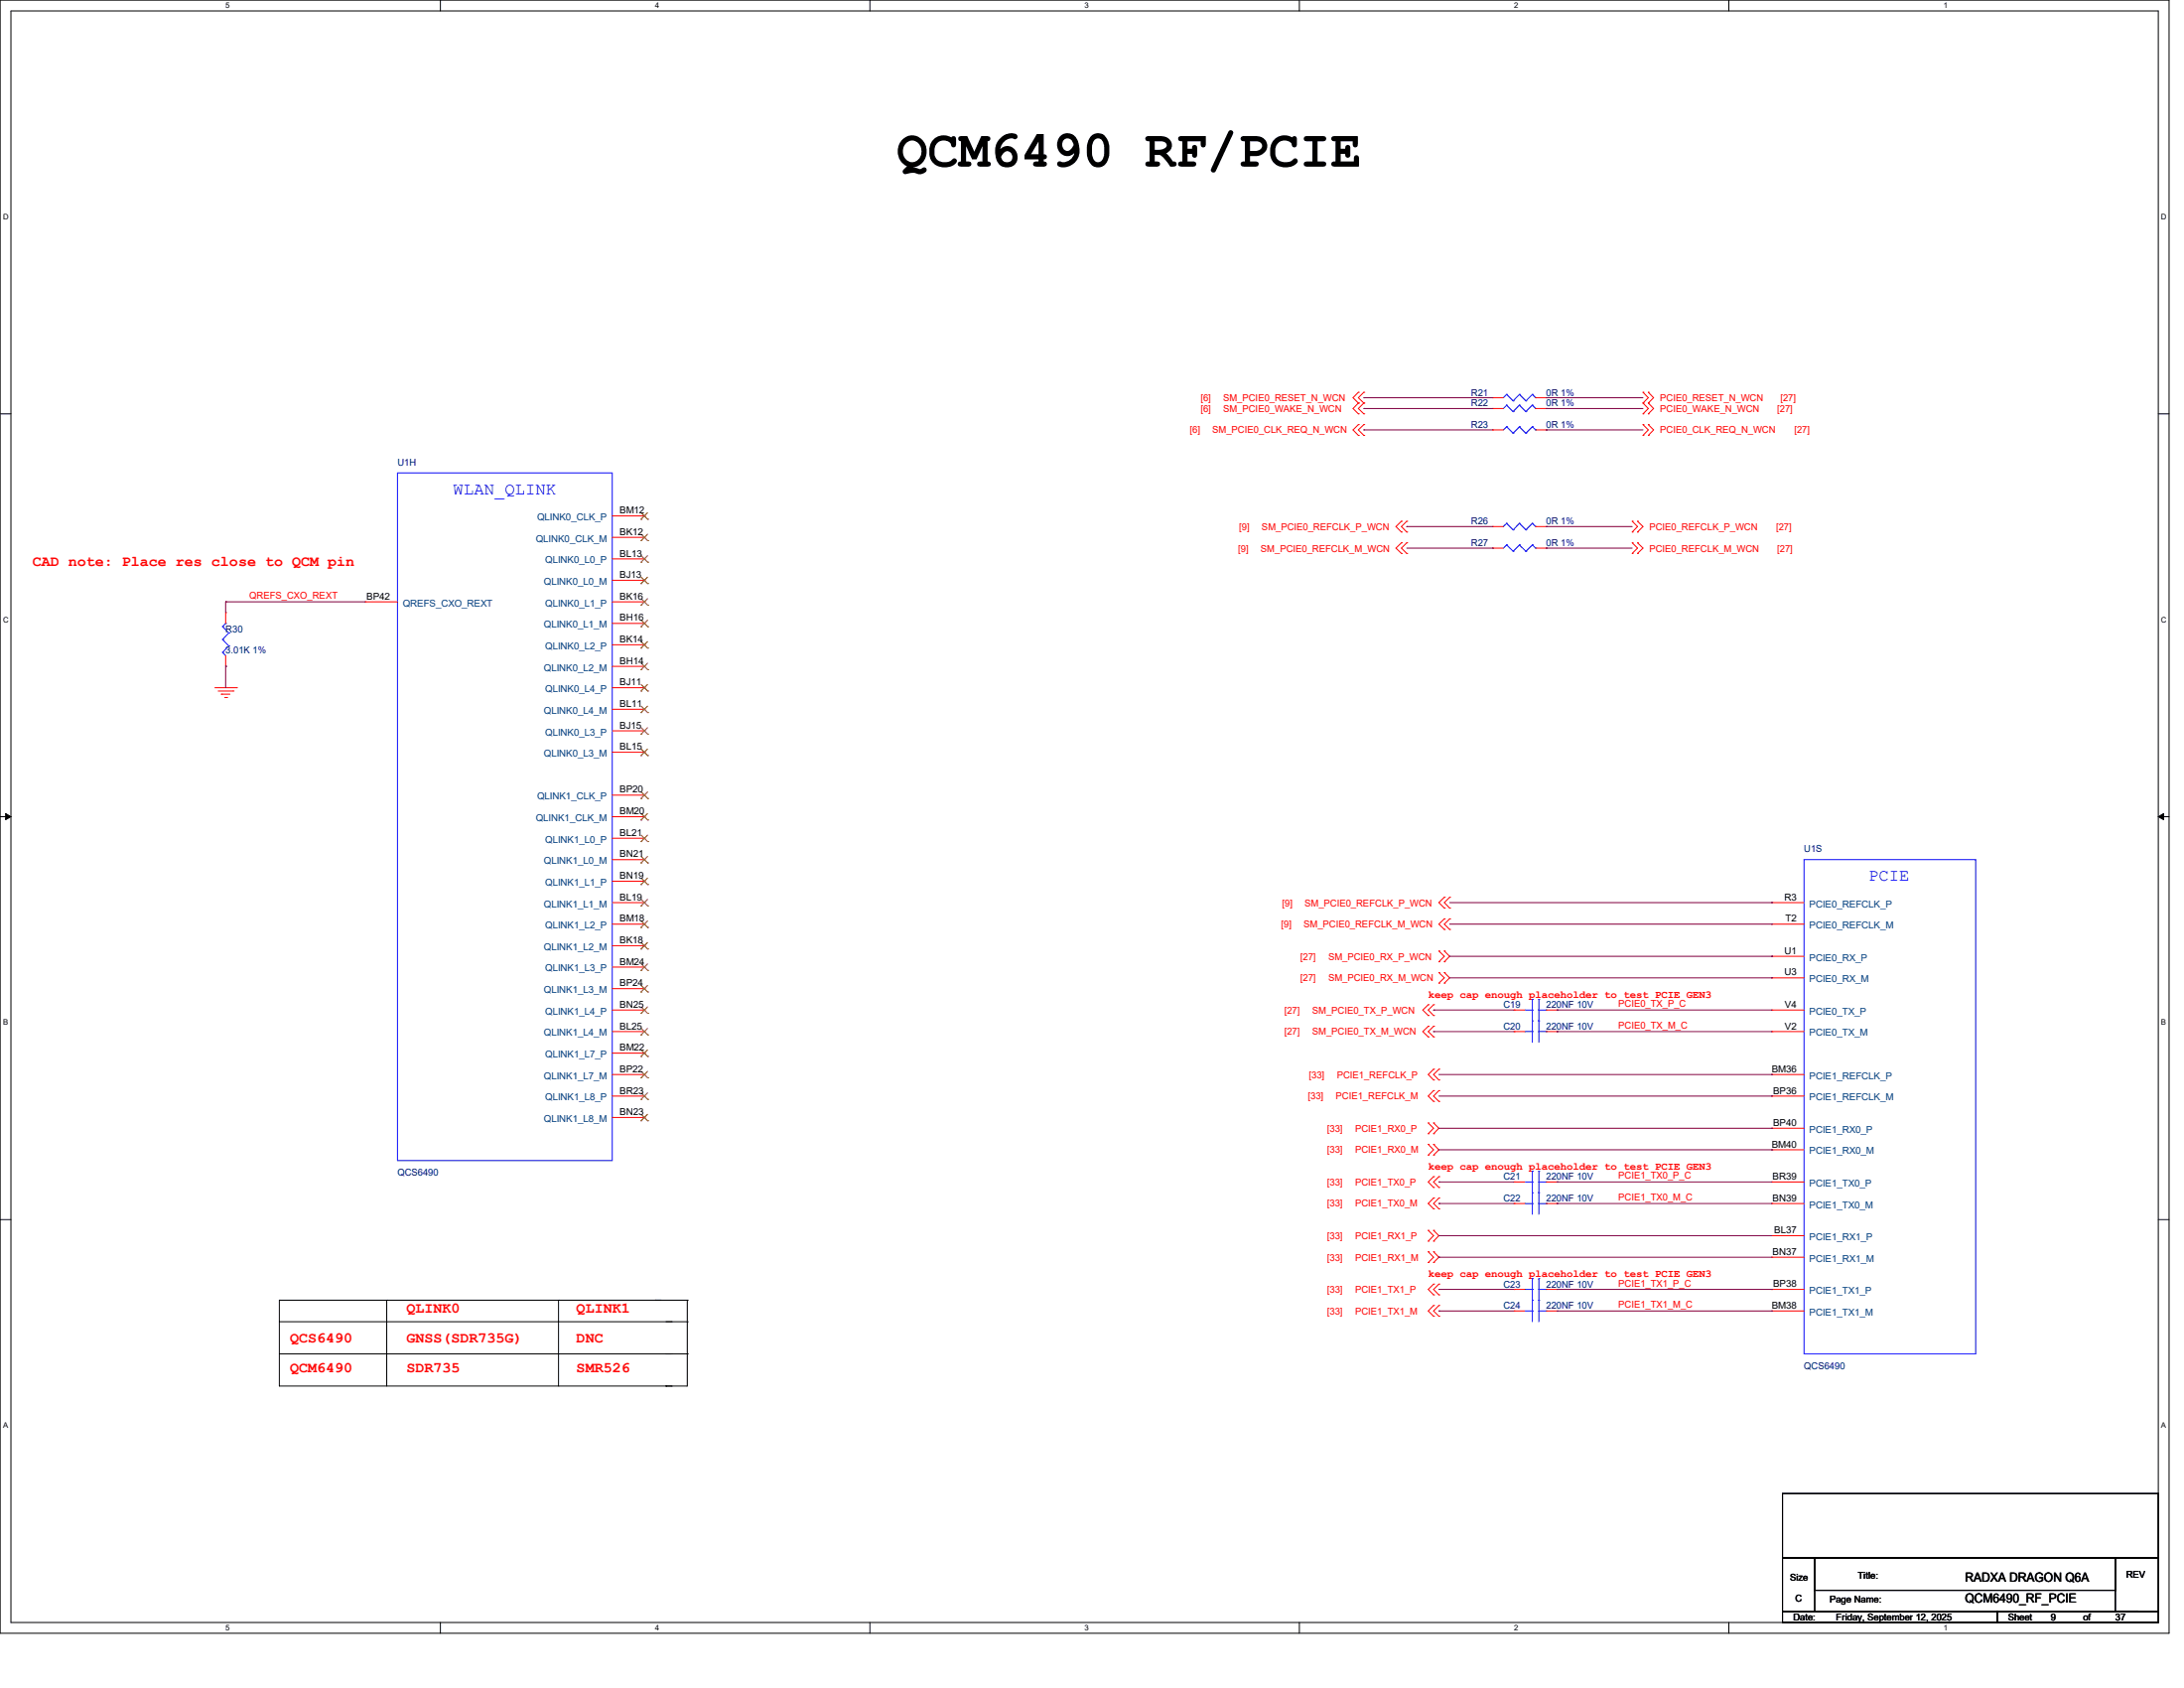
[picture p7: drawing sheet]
<svg xmlns="http://www.w3.org/2000/svg" width="558mm" height="431mm" viewBox="0 0 558 431" stroke-linecap="round" stroke-linejoin="round" font-family="sans-serif">
<g fill="none" stroke="#000" stroke-width=".25">
<path d="M0 0h554.2v417h-554.2zM2.8 2.8h548.6v411.5h-548.6zM112.5 0v2.8M222.2 0v2.8M332 0v2.8M441.7 0v2.8M0 105.7h2.8M551.4 105.7h2.8M0 208.5h2.8M1.4 207.7l1.4 .8-1.4 .8zM551.4 208.5l1.4-.8v1.6zM551.4 208.5h2.8"/>
<path d="M0 311.4h2.8M551.4 311.4h2.8M71.4 332h.1M71.4 332v21.9h104.2v-21.9M71.4 337.5h104.2M71.4 332h104.2M98.8 332h.1M98.8 332v21.9M142.7 332h.1M142.7 332v21.9M167.4 332h.1M168.7 332h.1"/>
<path d="M171.5 337.5h.1M175.6 332h.1M175.6 337.5h.1M71.4 345.7h104.2M170.1 353.9h.1M171.5 345.7h.1M171.5 353.9h.1M175.6 345.7h.1M455.4 381.3h96v16.5h-96zM455.4 397.8h8.2v13.7h-8.2zM463.6 397.8h76.9v8.3h-76.9zM540.5 397.8h10.9v13.7h-10.9z"/>
<path d="M112.5 414.3v2.7M222.2 414.3v2.7M332 414.3v2.7M441.7 414.3v2.7M455.4 411.5h54.9v2.8h-54.9zM463.6 411.5h82.3M510.3 411.5h41.1v2.8h-41.1zM545.9 411.5h.1"/>
</g>
<path d="M1.4 207.7l1.4 .8-1.4 .8zM551.4 208.5l1.4-.8v1.6z" fill="#000"/>
<g fill="none" stroke="#f00" stroke-width=".25">
<path d="M347 100.2h.1M347 102.9h.1M347 105.7h.1M347 108.4h.1M347 111.2h.1M347 100.2l-1.3 1.4 1.3 1.3M347 102.9l-1.3 1.4 1.3 1.4M347 108.4l-1.3 1.4 1.3 1.4M348.4 100.2h.1M348.4 102.9h.1M348.4 105.7h.1M348.4 108.4h.1"/>
<path d="M348.4 111.2h.1M348.4 100.2l-1.4 1.4 1.4 1.3M348.4 102.9l-1.4 1.4 1.4 1.4M348.4 108.4l-1.4 1.4 1.4 1.4M381.3 109.8h.1M381.3 101.6h.1M381.3 104.3h.1M381.3 109.8h2.8M381.3 101.6h2.8M381.3 104.3h2.8M392.3 109.8h2.8M392.3 101.6h2.8"/>
<path d="M392.3 104.3h2.8M395.1 109.8h.1M395.1 101.6h.1M395.1 104.3h.1M419.8 100.2h.1M419.8 102.9h.1M419.8 105.7h.1M419.8 108.4h.1M419.8 111.2h.1M419.8 100.2l1.3 1.4-1.3 1.3M419.8 102.9l1.3 1.4-1.3 1.4M419.8 108.4l1.3 1.4-1.3 1.4"/>
<path d="M421.1 100.2h.1M421.1 102.9h.1M421.1 105.7h.1M421.1 108.4h.1M421.1 111.2h.1M421.1 100.2l1.4 1.4-1.4 1.3M421.1 102.9l1.4 1.4-1.4 1.4M421.1 108.4l1.4 1.4-1.4 1.4M156.4 137.2h8.2M156.4 131.7h8.2M164.6 137.2h.1M164.6 131.7h.1"/>
<path d="M358.1 133.1h.1M358.1 135.8h.1M358.1 138.6h.1M358.1 133.1l-1.4 1.3 1.4 1.4M358.1 138.6l-1.4 1.4 1.4 1.3M359.4 133.1h.1M359.4 135.8h.1M359.4 138.6h.1M359.4 133.1l-1.3 1.3 1.3 1.4M359.4 138.6l-1.3 1.4 1.3 1.3M381.3 134.4h.1M381.3 140h.1"/>
<path d="M381.3 134.4h2.8M381.3 140h2.8M392.3 134.4h2.8M392.3 140h2.8M395.1 134.4h.1M395.1 140h.1M417 133.1h.1M417 135.8h.1M417 138.6h.1M417 133.1l1.4 1.3-1.4 1.4M417 138.6l1.4 1.4-1.4 1.3M418.4 133.1h.1"/>
<path d="M418.4 135.8h.1M418.4 138.6h.1M418.4 133.1l1.4 1.3-1.4 1.4M418.4 138.6l1.4 1.4-1.4 1.3M57.7 156.4h.1M57.7 156.4v2.8M93.3 153.7h.1M93.3 153.7h8.3M156.4 153.7h8.2M156.4 142.7h8.2M156.4 159.2h8.2M156.4 148.2h8.2"/>
<path d="M164.6 153.7h.1M164.6 142.7h.1M164.6 159.2h.1M164.6 148.2h.1M358.1 141.3h.1M359.4 141.3h.1M417 141.3h.1M418.4 141.3h.1M54.9 175.6h5.5M55.8 176.4h3.8M56.6 177.2h.1M56.6 177.2h2.2"/>
<path d="M57.4 178.1h.5M57.7 170.1h.1M57.7 167.4v2.7M57.9 178.1h.1M59.6 176.4h.1M60.4 175.6h.1M156.4 175.6h8.2M156.4 170.1h8.2M156.4 164.6h8.2M164.6 170.1h.1M164.6 175.6h.1M164.6 164.6h.1"/>
<path d="M156.4 181.1h8.2M156.4 186.6h8.2M156.4 192.1h8.2M164.6 181.1h.1M164.6 186.6h.1M164.6 192.1h.1M156.4 203h8.2M156.4 214h8.2M156.4 219.5h8.2M156.4 208.5h8.2M164.6 203h.1M164.6 214h.1"/>
<path d="M164.6 219.5h.1M164.6 208.5h.1M156.4 236h8.2M156.4 230.5h8.2M156.4 225h8.2M164.6 225h.1M164.6 230.5h.1M164.6 236h.1M369 229.1h.1M369 231.9h.1M369 234.6h.1M369 237.3h.1"/>
<path d="M369 229.1l-1.4 1.4 1.4 1.4M369 234.6l-1.4 1.4 1.4 1.3M370.4 229.1h.1M370.4 231.9h.1M370.4 234.6h.1M370.4 237.3h.1M370.4 229.1l-1.4 1.4 1.4 1.4M370.4 234.6l-1.4 1.4 1.4 1.3M452.7 236h.1M452.7 230.5h.1M452.7 236h8.2M452.7 230.5h8.2"/>
<path d="M156.4 257.9h8.2M156.4 241.5h8.2M156.4 246.9h8.2M156.4 252.4h8.2M164.6 241.5h.1M164.6 257.9h.1M164.6 246.9h.1M164.6 252.4h.1M364.9 256.5h.1M364.9 259.3h.1M364.9 256.5l-1.4 1.4 1.4 1.4M366.3 256.5h.1"/>
<path d="M366.3 259.3h.1M366.3 256.5l-1.4 1.4 1.4 1.4M367.6 245.6h.1M367.6 242.8h.1M367.6 251h.1M367.6 248.3h.1M367.6 242.8l1.4 1.4-1.4 1.4M367.6 248.3l1.4 1.4-1.4 1.3M369 242.8h.1M369 245.6h.1M369 248.3h.1M369 251h.1"/>
<path d="M369 242.8l1.4 1.4-1.4 1.4M369 248.3l1.4 1.4-1.4 1.3M386.8 257.9h.1M386.8 257.9h2.8M395.1 257.9h2.7M397.8 257.9h.1M452.7 249.7h.1M452.7 244.2h.1M452.7 257.9h.1M452.7 257.9h8.2M452.7 249.7h8.2M452.7 244.2h8.2"/>
<path d="M156.4 263.4h8.2M156.4 274.4h8.2M156.4 279.9h8.2M156.4 268.9h8.2M164.6 263.4h.1M164.6 268.9h.1M164.6 274.4h.1M164.6 279.9h.1M364.9 262h.1M364.9 264.8h.1M364.9 262l-1.4 1.4 1.4 1.4M366.3 273h.1"/>
<path d="M366.3 275.8h.1M366.3 278.5h.1M366.3 262h.1M366.3 264.8h.1M366.3 273l-1.4 1.4 1.4 1.4M366.3 278.5l-1.4 1.4 1.4 1.3M366.3 262l-1.4 1.4 1.4 1.4M367.6 273h.1M367.6 275.8h.1M367.6 278.5h.1M367.6 273l-1.3 1.4 1.3 1.4M367.6 278.5l-1.3 1.4 1.3 1.3"/>
<path d="M386.8 263.4h.1M386.8 263.4h2.8M395.1 263.4h2.7M397.8 263.4h.1M452.7 263.4h.1M452.7 274.4h.1M452.7 279.9h.1M452.7 263.4h8.2M452.7 274.4h8.2M452.7 279.9h8.2M156.4 285.3h8.2M164.6 285.3h.1"/>
<path d="M364.9 289.5h.1M364.9 286.7h.1M364.9 294.9h.1M364.9 292.2h.1M364.9 286.7l1.4 1.4-1.4 1.4M364.9 292.2l1.4 1.4-1.4 1.3M366.3 281.2h.1M366.3 286.7h.1M366.3 289.5h.1M366.3 292.2h.1M366.3 294.9h.1M366.3 286.7l1.3 1.4-1.3 1.4"/>
<path d="M366.3 292.2l1.3 1.4-1.3 1.3M367.6 281.2h.1M452.7 293.6h.1M452.7 288.1h.1M452.7 293.6h8.2M452.7 288.1h8.2M364.9 316.9h.1M364.9 314.2h.1M364.9 319.6h.1M364.9 314.2l1.4 1.3-1.4 1.4M364.9 319.6l1.4 1.4-1.4 1.4M366.3 300.4h.1"/>
<path d="M366.3 303.2h.1M366.3 305.9h.1M366.3 308.7h.1M366.3 314.2h.1M366.3 316.9h.1M366.3 319.6h.1M366.3 300.4l-1.4 1.4 1.4 1.4M366.3 305.9l-1.4 1.4 1.4 1.4M366.3 314.2l1.3 1.3-1.3 1.4M366.3 319.6l1.3 1.4-1.3 1.4M367.6 300.4h.1M367.6 303.2h.1"/>
<path d="M367.6 305.9h.1M367.6 308.7h.1M367.6 300.4l-1.3 1.4 1.3 1.4M367.6 305.9l-1.3 1.4 1.3 1.4M386.8 301.8h.1M386.8 307.3h.1M386.8 301.8h2.8M386.8 307.3h2.8M395.1 301.8h2.7M395.1 307.3h2.7M397.8 301.8h.1M397.8 307.3h.1"/>
<path d="M452.7 301.8h.1M452.7 307.3h.1M452.7 315.5h.1M452.7 301.8h8.2M452.7 307.3h8.2M452.7 315.5h8.2M364.9 322.4h.1M366.3 322.4h.1M366.3 327.9h.1M366.3 330.6h.1M366.3 333.3h.1M366.3 336.1h.1"/>
<path d="M366.3 327.9l-1.4 1.3 1.4 1.4M366.3 333.3l-1.4 1.4 1.4 1.4M367.6 327.9h.1M367.6 330.6h.1M367.6 333.3h.1M367.6 336.1h.1M367.6 327.9l-1.3 1.3 1.3 1.4M367.6 333.3l-1.3 1.4 1.3 1.4M386.8 329.2h.1M386.8 334.7h.1M386.8 329.2h2.8M386.8 334.7h2.8"/>
<path d="M395.1 329.2h2.7M395.1 334.7h2.7M397.8 329.2h.1M397.8 334.7h.1M452.7 321h.1M452.7 329.2h.1M452.7 334.7h.1M452.7 321h8.2M452.7 329.2h8.2M452.7 334.7h8.2"/>
</g>
<g fill="none" stroke="#00f" stroke-width=".25">
<path d="M384.9 109h.1M384.9 100.7h.1M384.9 103.5h.1M384.9 109l-.8 .8M384.9 109l1.7 1.6M384.9 100.7l-.8 .9M384.9 100.7l1.7 1.7M384.9 103.5l-.8 .8M384.9 103.5l1.7 1.6M386.6 110.6h.1M386.6 102.4h.1M386.6 105.1h.1"/>
<path d="M388.2 109h.1M388.2 100.7h.1M388.2 103.5h.1M388.2 109l-1.6 1.6M388.2 109l1.6 1.6M388.2 100.7l-1.6 1.7M388.2 100.7l1.6 1.7M388.2 103.5l-1.6 1.6M388.2 103.5l1.6 1.6M389.8 110.6h.1M389.8 102.4h.1M389.8 105.1h.1"/>
<path d="M391.5 109h.1M391.5 100.7h.1M391.5 103.5h.1M391.5 109l-1.7 1.6M391.5 109l.8 .8M391.5 100.7l-1.7 1.7M391.5 100.7l.8 .9M391.5 103.5l-1.7 1.6M391.5 103.5l.8 .8M392.3 109.8h.1M392.3 101.6h.1M392.3 104.3h.1"/>
<path d="M101.6 120.7h54.8v175.6h-54.8zM384.9 133.6h.1M384.9 139.1h.1M384.9 133.6l-.8 .8M384.9 133.6l1.7 1.7M384.9 139.1l-.8 .9M384.9 139.1l1.7 1.7M386.6 135.3h.1M388.2 133.6h.1M388.2 139.1h.1M388.2 133.6l-1.6 1.7M388.2 133.6l1.6 1.7"/>
<path d="M388.2 139.1l-1.6 1.7M388.2 139.1l1.6 1.7M389.8 135.3h.1M391.5 133.6h.1M391.5 139.1h.1M391.5 133.6l-1.7 1.7M391.5 133.6l.8 .8M391.5 139.1l-1.7 1.7M391.5 139.1l.8 .9M392.3 134.4h.1M392.3 140h.1M56.9 160h.1"/>
<path d="M56.9 160l1.6 1.6M57.7 159.2h.1M57.7 159.2l-.8 .8M386.6 140.8h.1M389.8 140.8h.1M56.9 166.6h.1M56.9 163.3h.1M56.9 166.6l.8 .8M56.9 163.3l1.6 1.6M58.5 164.9h.1M58.5 161.6h.1M58.5 164.9l-1.6 1.7"/>
<path d="M58.5 161.6l-1.6 1.7M460.9 219.5h43.9v126.2h-43.9zM389.6 257.9h1.9M391.5 257.9h.1M391.5 255.2h.1M391.5 255.2v10.9M393.1 255.2h.1M393.1 257.9h2M393.1 255.2v10.9M395.1 257.9h.1M389.6 263.4h1.9M391.5 263.4h.1"/>
<path d="M391.5 260.6h.1M393.1 260.6h.1M393.1 263.4h2M395.1 263.4h.1M391.5 299h.1M391.5 299v11M393.1 299h.1M393.1 299v11M389.6 301.8h1.9M389.6 307.3h1.9M391.5 301.8h.1M391.5 307.3h.1"/>
<path d="M391.5 304.5h.1M393.1 304.5h.1M393.1 301.8h2M393.1 307.3h2M395.1 301.8h.1M395.1 307.3h.1M389.6 329.2h1.9M389.6 334.7h1.9M391.5 329.2h.1M391.5 326.5h.1M391.5 334.7h.1M391.5 332h.1"/>
<path d="M391.5 326.5v11M393.1 326.5h.1M393.1 332h.1M393.1 326.5v11M393.1 329.2h2M393.1 334.7h2M395.1 329.2h.1M395.1 334.7h.1"/>
</g>
<g fill="none" stroke="#804000" stroke-width=".25">
<path d="M163.8 138h.1M163.8 132.6h.1M163.8 136.4l1.7 1.6M163.8 130.9l1.7 1.7M165.4 136.4l-1.6 1.6M165.4 130.9l-1.6 1.7M165.5 138h.1M165.5 132.6h.1M163.8 154.5h.1M163.8 143.6h.1M163.8 149h.1M163.8 152.9l1.7 1.6"/>
<path d="M163.8 141.9l1.7 1.7M163.8 158.4l1.7 1.6M163.8 147.4l1.7 1.6M165.4 152.9l-1.6 1.6M165.4 141.9l-1.6 1.7M165.4 158.4l-1.6 1.6M165.4 147.4l-1.6 1.6M165.5 154.5h.1M165.5 143.6h.1M165.5 149h.1M163.8 171h.1M163.8 160h.1"/>
<path d="M163.8 176.4h.1M163.8 165.5h.1M163.8 169.3l1.7 1.7M163.8 174.8l1.7 1.6M163.8 163.8l1.7 1.7M165.4 169.3l-1.6 1.7M165.4 174.8l-1.6 1.6M165.4 163.8l-1.6 1.7M165.5 171h.1M165.5 160h.1M165.5 176.4h.1M165.5 165.5h.1"/>
<path d="M163.8 181.9h.1M163.8 187.5h.1M163.8 192.9h.1M163.8 180.3l1.7 1.6M163.8 185.8l1.7 1.7M163.8 191.3l1.7 1.6M165.4 180.3l-1.6 1.6M165.4 185.8l-1.6 1.7M165.4 191.3l-1.6 1.6M165.5 181.9h.1M165.5 187.5h.1M165.5 192.9h.1"/>
<path d="M163.8 203.9h.1M163.8 214.9h.1M163.8 209.4h.1M163.8 202.2l1.7 1.7M163.8 213.2l1.7 1.7M163.8 218.7l1.7 1.6M163.8 207.7l1.7 1.7M165.4 202.2l-1.6 1.7M165.4 213.2l-1.6 1.7M165.4 218.7l-1.6 1.6M165.4 207.7l-1.6 1.7M165.5 203.9h.1"/>
<path d="M165.5 214.9h.1M165.5 209.4h.1M163.8 225.8h.1M163.8 231.3h.1M163.8 220.3h.1M163.8 236.8h.1M163.8 224.2l1.7 1.6M163.8 229.7l1.7 1.6M163.8 235.2l1.7 1.6M165.4 224.2l-1.6 1.6M165.4 229.7l-1.6 1.6M165.4 235.2l-1.6 1.6"/>
<path d="M165.5 225.8h.1M165.5 231.3h.1M165.5 220.3h.1M165.5 236.8h.1M163.8 242.3h.1M163.8 258.7h.1M163.8 247.8h.1M163.8 253.3h.1M163.8 240.7l1.7 1.6M163.8 257.1l1.7 1.6M163.8 246.1l1.7 1.7M163.8 251.6l1.7 1.7"/>
<path d="M165.4 240.7l-1.6 1.6M165.4 257.1l-1.6 1.6M165.4 246.1l-1.6 1.7M165.4 251.6l-1.6 1.7M165.5 242.3h.1M165.5 258.7h.1M165.5 247.8h.1M165.5 253.3h.1M163.8 264.2h.1M163.8 269.7h.1M163.8 275.2h.1M163.8 262.6l1.7 1.6"/>
<path d="M163.8 268.1l1.7 1.6M163.8 273.6l1.7 1.6M163.8 279.1l1.7 1.6M165.4 262.6l-1.6 1.6M165.4 268.1l-1.6 1.6M165.4 273.6l-1.6 1.6M165.4 279.1l-1.6 1.6M165.5 264.2h.1M165.5 269.7h.1M165.5 275.2h.1M163.8 280.7h.1M163.8 286.2h.1"/>
<path d="M163.8 284.5l1.7 1.7M165.4 284.5l-1.6 1.7M165.5 280.7h.1M165.5 286.2h.1"/>
</g>
<g fill="none" stroke="#800040" stroke-width=".25">
<path d="M348.4 101.6h.1M348.4 104.3h.1M348.4 109.8h.1M348.4 101.6h32.9M348.4 104.3h32.9M348.4 109.8h32.9M395.1 101.6h.1M395.1 104.3h.1M395.1 109.8h.1M395.1 101.6h24.7M395.1 104.3h24.7M395.1 109.8h24.7"/>
<path d="M359.4 134.4h.1M359.4 134.4h21.9M359.4 140h21.9M381.3 140h.1M395.1 134.4h.1M395.1 140h.1M395.1 134.4h21.9M395.1 140h21.9M57.7 153.7h.1M57.7 153.7v2.7M57.7 153.7h35.6M57.7 170.1h.1"/>
<path d="M57.7 170.1v5.5M370.4 230.5h82.3M370.4 236h82.3M452.7 230.5h.1M452.7 236h.1M366.3 257.9h.1M366.3 257.9h20.5M370.4 244.2h82.3M370.4 249.7h82.3M397.8 257.9h.1M397.8 257.9h54.9M452.7 244.2h.1"/>
<path d="M452.7 249.7h.1M366.3 263.4h.1M366.3 263.4h20.5M367.6 274.4h85.1M367.6 279.9h85.1M397.8 263.4h.1M397.8 263.4h54.9M452.7 274.4h.1M452.7 279.9h.1M367.6 288.1h85.1M367.6 293.6h85.1M452.7 288.1h.1"/>
<path d="M452.7 293.6h.1M367.6 301.8h.1M367.6 307.3h.1M367.6 315.5h.1M367.6 301.8h19.2M367.6 307.3h19.2M367.6 315.5h85.1M397.8 301.8h.1M397.8 307.3h.1M397.8 301.8h54.9M397.8 307.3h54.9M367.6 321h.1"/>
<path d="M367.6 329.2h.1M367.6 334.7h.1M367.6 321h85.1M367.6 329.2h19.2M367.6 334.7h19.2M397.8 329.2h54.9M397.8 334.7h54.9M452.7 329.2h.1M452.7 334.7h.1"/>
</g>
<text font-size="13.2" x="229.1" y="42.5">QCM6490 RF/PCIE</text>
<g font-size="4.4" fill="#00f">
<text x="115.8" y="126.2">WLAN_QLINK</text>
<text x="477.4" y="224.9">PCIE</text>
</g>
<g font-size="3.8" fill="#f00">
<text x="8.3" y="144.5">CAD note: Place res close to QCM pin</text>
<text x="103.8" y="335.2">QLINK0</text>
<text x="147.3" y="335.2">QLINK1</text>
<text x="74.1" y="342.8">QCS6490</text>
<text x="103.8" y="342.8">GNSS(SDR735G)</text>
<text x="147.3" y="342.8">DNC</text>
<text x="74.1" y="350.4">QCM6490</text>
<text x="103.8" y="350.4">SDR735</text>
<text x="147.3" y="350.4">SMR526</text>
</g>
<g font-size="3.3">
<text x="502.1" y="403.8">RADXA DRAGON Q6A</text>
<text x="502.1" y="409.3">QCM6490_RF_PCIE</text>
</g>
<g font-size="2.7" fill="#f00">
<text x="364.9" y="254.7">keep cap enough placeholder to test PCIE GEN3</text>
<text x="364.9" y="298.6">keep cap enough placeholder to test PCIE GEN3</text>
<text x="364.9" y="326.1">keep cap enough placeholder to test PCIE GEN3</text>
</g>
<g font-size="2.5" fill="#000080">
<text x="375.9" y="101">R21</text>
<text x="395.1" y="101">0R 1%</text>
<text x="375.9" y="103.8">R22</text>
<text x="395.1" y="103.8">0R 1%</text>
<text x="375.9" y="109.3">R23</text>
<text x="395.1" y="109.3">0R 1%</text>
<text x="101.6" y="118.9">U1H</text>
<text x="375.9" y="134">R26</text>
<text x="395.1" y="134">0R 1%</text>
<text x="375.9" y="139.4">R27</text>
<text x="395.1" y="139.4">0R 1%</text>
<text x="57.7" y="161.4">R30</text>
<text x="57.7" y="166.9">3.01K 1%</text>
<text x="460.9" y="217.6">U1S</text>
<text x="384.1" y="257.4">C19</text>
<text x="395.1" y="257.4">220NF 10V</text>
<text x="384.1" y="262.9">C20</text>
<text x="395.1" y="262.9">220NF 10V</text>
<text x="101.6" y="300.2">QCS6490</text>
<text x="384.1" y="301.3">C21</text>
<text x="395.1" y="301.3">220NF 10V</text>
<text x="384.1" y="306.8">C22</text>
<text x="395.1" y="306.8">220NF 10V</text>
<text x="384.1" y="328.7">C23</text>
<text x="395.1" y="328.7">220NF 10V</text>
<text x="384.1" y="334.2">C24</text>
<text x="395.1" y="334.2">220NF 10V</text>
<text x="460.9" y="349.6">QCS6490</text>
</g>
<g font-size="2.5" fill="#f00">
<text x="306.7" y="102.4">[6]</text>
<text x="306.7" y="105.2">[6]</text>
<text x="312.5" y="102.4">SM_PCIE0_RESET_N_WCN</text>
<text x="312.5" y="105.2">SM_PCIE0_WAKE_N_WCN</text>
<text x="424.1" y="102.4">PCIE0_RESET_N_WCN</text>
<text x="424.1" y="105.2">PCIE0_WAKE_N_WCN</text>
<text x="454.1" y="105.2">[27]</text>
<text x="454.9" y="102.4">[27]</text>
<text x="304" y="110.7">[6]</text>
<text x="309.8" y="110.7">SM_PCIE0_CLK_REQ_N_WCN</text>
<text x="424.1" y="110.7">PCIE0_CLK_REQ_N_WCN</text>
<text x="458.4" y="110.7">[27]</text>
<text x="316.6" y="135.3">[9]</text>
<text x="322.4" y="135.3">SM_PCIE0_REFCLK_P_WCN</text>
<text x="421.4" y="135.3">PCIE0_REFCLK_P_WCN</text>
<text x="453.8" y="135.3">[27]</text>
<text x="316.4" y="140.8">[9]</text>
<text x="322.1" y="140.8">SM_PCIE0_REFCLK_M_WCN</text>
<text x="421.4" y="140.8">PCIE0_REFCLK_M_WCN</text>
<text x="454.1" y="140.8">[27]</text>
<text x="63.7" y="152.9">QREFS_CXO_REXT</text>
<text x="327.6" y="231.4">[9]</text>
<text x="333.3" y="231.4">SM_PCIE0_REFCLK_P_WCN</text>
<text x="327.3" y="236.9">[9]</text>
<text x="333.1" y="236.9">SM_PCIE0_REFCLK_M_WCN</text>
<text x="332.2" y="245.1">[27]</text>
<text x="339.4" y="245.1">SM_PCIE0_RX_P_WCN</text>
<text x="332.2" y="250.6">[27]</text>
<text x="339.4" y="250.6">SM_PCIE0_RX_M_WCN</text>
<text x="413.5" y="257.1">PCIE0_TX_P_C</text>
<text x="328.1" y="258.8">[27]</text>
<text x="335.3" y="258.8">SM_PCIE0_TX_P_WCN</text>
<text x="413.5" y="262.6">PCIE0_TX_M_C</text>
<text x="328.1" y="264.3">[27]</text>
<text x="335.3" y="264.3">SM_PCIE0_TX_M_WCN</text>
<text x="334.4" y="275.3">[33]</text>
<text x="341.6" y="275.3">PCIE1_REFCLK_P</text>
<text x="334.2" y="280.7">[33]</text>
<text x="341.3" y="280.7">PCIE1_REFCLK_M</text>
<text x="339.1" y="289">[33]</text>
<text x="346.2" y="289">PCIE1_RX0_P</text>
<text x="339.1" y="294.4">[33]</text>
<text x="346.2" y="294.4">PCIE1_RX0_M</text>
<text x="339.1" y="302.7">[33]</text>
<text x="346.2" y="302.7">PCIE1_TX0_P</text>
<text x="413.5" y="301">PCIE1_TX0_P_C</text>
<text x="339.1" y="308.1">[33]</text>
<text x="346.2" y="308.1">PCIE1_TX0_M</text>
<text x="413.5" y="306.5">PCIE1_TX0_M_C</text>
<text x="339.1" y="316.4">[33]</text>
<text x="346.2" y="316.4">PCIE1_RX1_P</text>
<text x="339.1" y="321.9">[33]</text>
<text x="346.2" y="321.9">PCIE1_RX1_M</text>
<text x="413.5" y="328.5">PCIE1_TX1_P_C</text>
<text x="339.1" y="330.1">[33]</text>
<text x="339.1" y="335.6">[33]</text>
<text x="346.2" y="330.1">PCIE1_TX1_P</text>
<text x="346.2" y="335.6">PCIE1_TX1_M</text>
<text x="413.5" y="334">PCIE1_TX1_M_C</text>
</g>
<g font-size="2.5">
<text x="158.3" y="131.1">BM12</text>
<text x="158.3" y="136.6">BK12</text>
<text x="158.3" y="142.1">BL13</text>
<text x="158.3" y="147.6">BJ13</text>
<text x="93.6" y="153.1">BP42</text>
<text x="158.3" y="153.1">BK16</text>
<text x="158.3" y="158.6">BH16</text>
<text x="158.3" y="164">BK14</text>
<text x="158.3" y="169.5">BH14</text>
<text x="158.3" y="175">BJ11</text>
<text x="158.3" y="180.5">BL11</text>
<text x="158.3" y="186">BJ15</text>
<text x="158.3" y="191.5">BL15</text>
<text x="158.3" y="202.4">BP20</text>
<text x="158.3" y="207.9">BM20</text>
<text x="158.3" y="213.4">BL21</text>
<text x="158.3" y="218.9">BN21</text>
<text x="158.3" y="224.4">BN19</text>
<text x="158.3" y="229.9">BL19</text>
<text x="455.9" y="229.9">R3</text>
<text x="158.3" y="235.4">BM18</text>
<text x="456.1" y="235.4">T2</text>
<text x="158.3" y="240.9">BK18</text>
<text x="455.9" y="243.6">U1</text>
<text x="158.3" y="246.3">BM24</text>
<text x="158.3" y="251.8">BP24</text>
<text x="455.9" y="249.1">U3</text>
<text x="158.3" y="257.3">BN25</text>
<text x="456" y="257.3">V4</text>
<text x="158.3" y="262.8">BL25</text>
<text x="456" y="262.8">V2</text>
<text x="158.3" y="268.3">BM22</text>
<text x="158.3" y="273.8">BP22</text>
<text x="452.7" y="273.8">BM36</text>
<text x="158.3" y="279.3">BR23</text>
<text x="453" y="279.3">BP36</text>
<text x="158.3" y="284.7">BN23</text>
<text x="453" y="287.5">BP40</text>
<text x="452.7" y="293">BM40</text>
<text x="452.9" y="301.2">BR39</text>
<text x="452.9" y="306.7">BN39</text>
<text x="453.3" y="314.9">BL37</text>
<text x="452.9" y="320.4">BN37</text>
<text x="453" y="328.6">BP38</text>
<text x="452.7" y="334.1">BM38</text>
<text x="457.3" y="403.6">Size</text>
<text x="474.6" y="403.1">Title:</text>
<text x="543.2" y="402.8">REV</text>
<text x="458.2" y="413.8">Date:</text>
<text x="458.7" y="408.9">C</text>
<text x="467.5" y="409.1">Page Name:</text>
<text x="469.1" y="413.8">Friday, September 12, 2025</text>
<text x="513" y="413.8">Sheet</text>
<text x="524" y="413.8">9</text>
<text x="532.2" y="413.8">of</text>
<text x="540.5" y="413.8">37</text>
</g>
<g font-size="2.5" fill="#004080">
<text x="137.2" y="132.9">QLINK0_CLK_P</text>
<text x="136.9" y="138.3">QLINK0_CLK_M</text>
<text x="139.3" y="143.8">QLINK0_L0_P</text>
<text x="139" y="149.3">QLINK0_L0_M</text>
<text x="102.9" y="154.8">QREFS_CXO_REXT</text>
<text x="139.3" y="154.8">QLINK0_L1_P</text>
<text x="139" y="160.3">QLINK0_L1_M</text>
<text x="139.3" y="165.8">QLINK0_L2_P</text>
<text x="139" y="171.3">QLINK0_L2_M</text>
<text x="139.3" y="176.7">QLINK0_L4_P</text>
<text x="139" y="182.2">QLINK0_L4_M</text>
<text x="139.3" y="187.7">QLINK0_L3_P</text>
<text x="139" y="193.2">QLINK0_L3_M</text>
<text x="136.9" y="209.7">QLINK1_CLK_M</text>
<text x="137.2" y="204.2">QLINK1_CLK_P</text>
<text x="139.3" y="215.2">QLINK1_L0_P</text>
<text x="139" y="220.6">QLINK1_L0_M</text>
<text x="139.3" y="226.1">QLINK1_L1_P</text>
<text x="139" y="231.6">QLINK1_L1_M</text>
<text x="462.3" y="231.6">PCIE0_REFCLK_P</text>
<text x="139.3" y="237.1">QLINK1_L2_P</text>
<text x="462.3" y="237.1">PCIE0_REFCLK_M</text>
<text x="139" y="242.6">QLINK1_L2_M</text>
<text x="462.3" y="245.3">PCIE0_RX_P</text>
<text x="139.3" y="248.1">QLINK1_L3_P</text>
<text x="462.3" y="250.8">PCIE0_RX_M</text>
<text x="139" y="253.6">QLINK1_L3_M</text>
<text x="139.3" y="259">QLINK1_L4_P</text>
<text x="462.3" y="259">PCIE0_TX_P</text>
<text x="139" y="264.5">QLINK1_L4_M</text>
<text x="462.3" y="264.5">PCIE0_TX_M</text>
<text x="139" y="275.5">QLINK1_L7_M</text>
<text x="139.3" y="270">QLINK1_L7_P</text>
<text x="462.3" y="275.5">PCIE1_REFCLK_P</text>
<text x="139.3" y="281">QLINK1_L8_P</text>
<text x="462.3" y="281">PCIE1_REFCLK_M</text>
<text x="139" y="286.5">QLINK1_L8_M</text>
<text x="462.3" y="289.2">PCIE1_RX0_P</text>
<text x="462.3" y="294.7">PCIE1_RX0_M</text>
<text x="462.3" y="302.9">PCIE1_TX0_P</text>
<text x="462.3" y="308.4">PCIE1_TX0_M</text>
<text x="462.3" y="316.7">PCIE1_RX1_P</text>
<text x="462.3" y="322.2">PCIE1_RX1_M</text>
<text x="462.3" y="330.4">PCIE1_TX1_P</text>
<text x="462.3" y="335.9">PCIE1_TX1_M</text>
</g>
<g font-size="2">
<text x="57.7" y="2.1">5</text>
<text x="167.4" y="2.1">4</text>
<text x="277.1" y="2.1">3</text>
<text x="386.8" y="2.1">2</text>
<text x="496.6" y="2.1">1</text>
<text x=".8" y="56">D</text>
<text x="552.2" y="56">D</text>
<text x=".8" y="158.9">C</text>
<text x="552.2" y="158.9">C</text>
<text x=".8" y="261.7">B</text>
<text x="552.2" y="261.7">B</text>
<text x=".8" y="364.6">A</text>
<text x="552.2" y="364.6">A</text>
<text x="57.7" y="416.3">5</text>
<text x="167.4" y="416.3">4</text>
<text x="277.1" y="416.3">3</text>
<text x="386.8" y="416.3">2</text>
<text x="496.6" y="416.3">1</text>
</g>
</svg>
